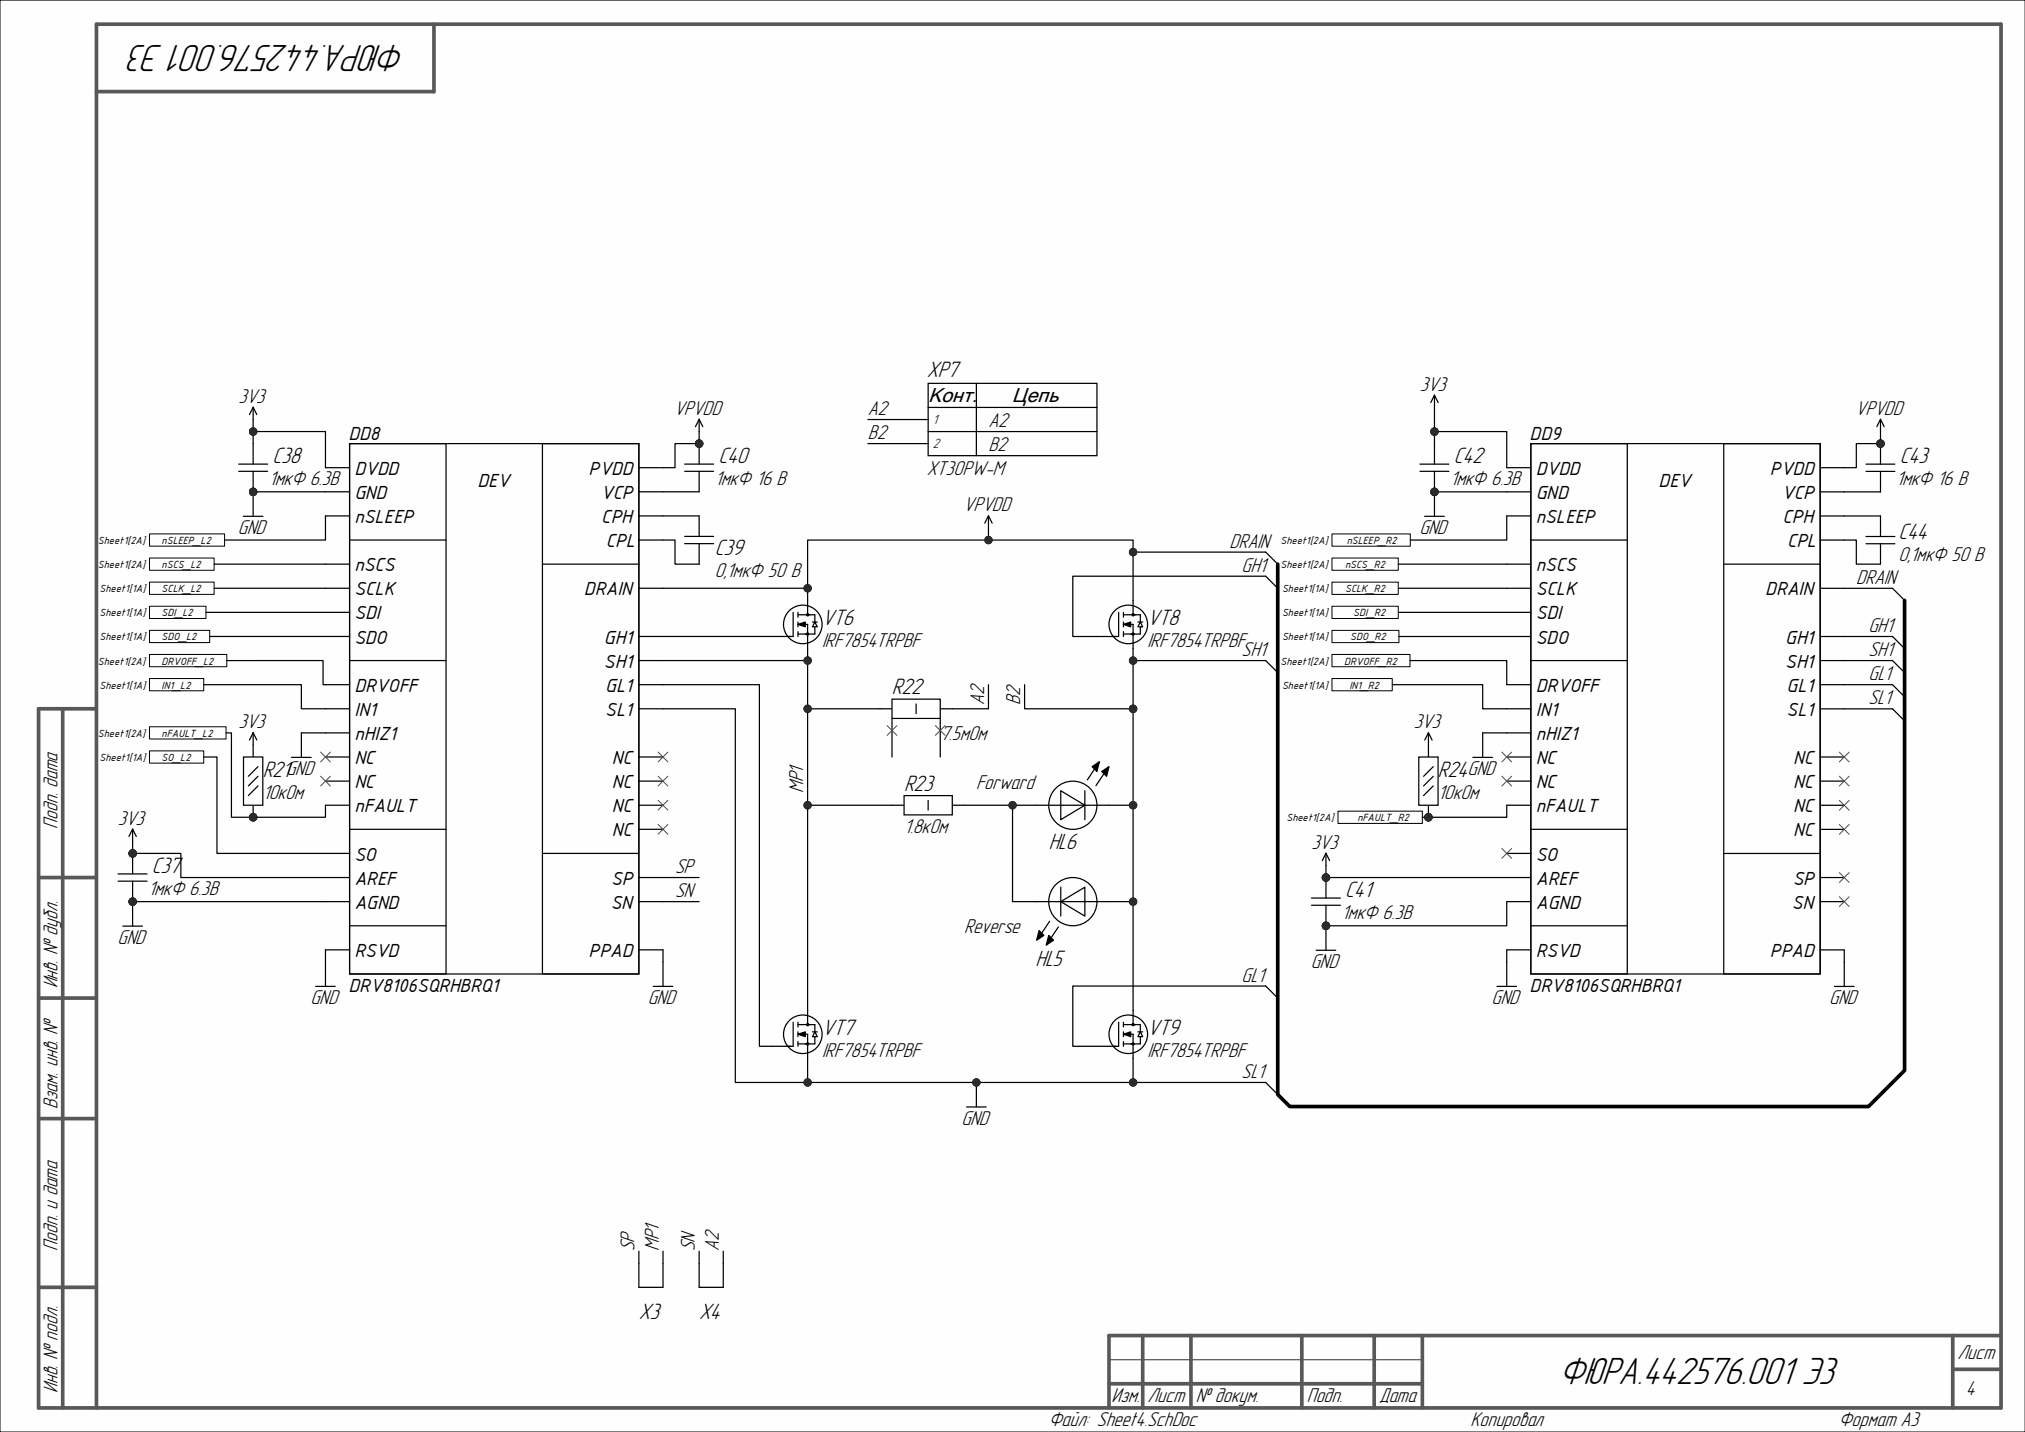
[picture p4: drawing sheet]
<svg xmlns="http://www.w3.org/2000/svg" width="420mm" height="297mm" viewBox="0 0 420 297" stroke-linecap="round" stroke-linejoin="round" font-family="sans-serif">
<path d="M0 0h420v297h-420z" fill-rule="evenodd" fill="#fefefe"/>
<path d="M0 0h420v297h-420z" fill="none" stroke="#000" stroke-width=".21"/>
<path d="M0 0h420v297h-420z" fill-rule="evenodd" fill="#fefefe"/>
<path d="M0 0h420v297h-420z" fill="none" stroke="#000" stroke-width=".21"/>
<g fill="none" stroke="#585858" stroke-width=".76">
<path d="M90 5v14h-70M13 147v145M20 147h-12v145h407v-287h-395v287M8 182h12M8 207h12M8 232h12M8 267h12M237 277v15M247 277v15M270 277v15M285 277v15M295 277v15"/>
<path d="M405 277v15M415 277h-185v15M230 287h65M405 284h10"/>
</g>
<path d="M230 282h65" fill="none" stroke="#585858" stroke-width=".25"/>
<path d="M164.5 127v5h-1M165.5 129.5l1.5-.5v1zM165.5 127v1M165.5 129v1M165.5 131v1M165.5 129.5h2v2h-2M165.5 127.5h2.5" fill="none" stroke="#000" stroke-width=".25"/>
<path d="M165.5 129.5l1.5-.5v1z" fill="#000"/>
<path d="M169 129l.5 1h-1z" fill="#fefefe"/>
<g fill="none" stroke="#000" stroke-width=".25">
<path d="M160 132h4M167.5 124.5v3h1.5v1.5M167.5 131.5v3M168.5 129h1M169 129l.5 1h-1zM169 130v1.5h-2M164.5 212v5h-1M165.5 214.5l1.5-.5v1zM165.5 214.5h2v2h-2M165.5 212v1M165.5 214v1M165.5 216v1"/>
<path d="M165.5 212.5h2.5"/>
<circle cx="166.5" cy="129.5" r="4"/>
</g>
<g fill="#000">
<path d="M165.5 214.5l1.5-.5v1z"/>
<circle cx="167.5" cy="127.5" r=".25"/>
<circle cx="167.5" cy="131.5" r=".25"/>
</g>
<g fill="none" stroke="#000" stroke-width=".21">
<circle cx="167.5" cy="127.5" r=".25"/>
<circle cx="167.5" cy="131.5" r=".25"/>
</g>
<path d="M169 214l.5 1h-1z" fill="#fefefe"/>
<g fill="none" stroke="#000" stroke-width=".25">
<path d="M232 127v5h-1M233 129.5l1.5-.5v1zM233 127v1M233 129v1M233 131v1M233 129.5h2v2h-2M233 127.5h2.5M160 217h4M167.5 209.5v3h1.5v1.5M167.5 216.5v3M168.5 214h1M169 214l.5 1h-1z"/>
<path d="M169 215v1.5h-2"/>
<circle cx="166.5" cy="214.5" r="4"/>
</g>
<g fill="#000">
<path d="M233 129.5l1.5-.5v1z"/>
<circle cx="167.5" cy="216.5" r=".25"/>
<circle cx="167.5" cy="212.5" r=".25"/>
</g>
<g fill="none" stroke="#000" stroke-width=".21">
<circle cx="167.5" cy="216.5" r=".25"/>
<circle cx="167.5" cy="212.5" r=".25"/>
</g>
<path d="M236.5 129l.5 1h-1z" fill="#fefefe"/>
<g fill="none" stroke="#000" stroke-width=".25">
<path d="M227.5 132h4M235 124.5v3h1.5v1.5M235 131.5v3M236 129h1M236.5 129l.5 1h-1zM236.5 130v1.5h-2M232 212v5h-1M233 214.5l1.5-.5v1zM233 214.5h2v2h-2M233 212v1M233 214v1M233 216v1"/>
<path d="M233 212.5h2.5"/>
<circle cx="234" cy="129.5" r="4"/>
</g>
<g fill="#000">
<path d="M233 214.5l1.5-.5v1z"/>
<circle cx="235" cy="131.5" r=".25"/>
<circle cx="235" cy="127.5" r=".25"/>
</g>
<g fill="none" stroke="#000" stroke-width=".21">
<circle cx="235" cy="131.5" r=".25"/>
<circle cx="235" cy="127.5" r=".25"/>
</g>
<path d="M236.5 214l.5 1h-1z" fill="#fefefe"/>
<g fill="none" stroke="#000" stroke-width=".25">
<path d="M192.5 79.5h35v15h-35zM202.5 79.5v15M182.5 87h10M182.5 92h10M192.5 84.5h35M192.5 89.5h35M185 167h2.5M197.5 167h2.5M227.5 217h4M235 209.5v3h1.5v1.5M235 216.5v3M236 214h1"/>
<path d="M236.5 214l.5 1h-1zM236.5 215v1.5h-2"/>
<circle cx="234" cy="214.5" r="4"/>
</g>
<g fill="#000">
<circle cx="235" cy="216.5" r=".25"/>
<circle cx="235" cy="212.5" r=".25"/>
</g>
<g fill="none" stroke="#000" stroke-width=".21">
<circle cx="235" cy="216.5" r=".25"/>
<circle cx="235" cy="212.5" r=".25"/>
</g>
<path d="M187.5 165h10v4h-10z" fill-rule="evenodd" fill="#fefefe"/>
<path d="M187.5 165h10v4h-10zM192.5 166v2M215 167h5M225 167h5" fill="none" stroke="#000" stroke-width=".25"/>
<path d="M220 164l5 3-5 3z" fill="#fefefe"/>
<g fill="none" stroke="#000" stroke-width=".25">
<path d="M226.5 159l1.5-1-.5 2zM228 158l-2.5 3.8M229.8 159.2l-2.5 3.8M220 164l5 3-5 3zM220 167h5M225 164v6M228.5 160l1.5-1-.5 2zM215 187h5M225 187h5"/>
<circle cx="222.5" cy="167" r="5"/>
</g>
<path d="M226.5 159l1.5-1-.5 2zM228.5 160l1.5-1-.5 2z" fill="#000"/>
<path d="M220 187l5-3v6z" fill="#fefefe"/>
<g fill="none" stroke="#000" stroke-width=".25">
<path d="M215.5 193l1 1-1.5 1zM217.5 194l1 1-1.5 1zM217.7 191.1l-2.5 3.7M219.5 192.3l-2.5 3.7M220 187l5-3v6zM220 187h5M220 184v6"/>
<circle cx="222.5" cy="187" r="5"/>
</g>
<path d="M215.5 193l1 1-1.5 1zM217.5 194l1 1-1.5 1z" fill="#000"/>
<path d="M72.5 92h60v110h-60z" fill-rule="evenodd" fill="#fefefe"/>
<g fill="none" stroke="#000" stroke-width=".25">
<path d="M67.5 97h5M72.5 92h60v110h-60zM72.5 92h20v110h-20zM112.5 92h20v110h-20zM132.5 97h5M67.5 102h5M67.5 117h5M67.5 107h5M72.5 112h20M112.5 117h20M132.5 102h5M132.5 107h5"/>
<path d="M132.5 112h5M67.5 122h5M67.5 127h5M67.5 132h5M72.5 137h20M132.5 122h5M132.5 132h5M132.5 137h5M67.5 147h5M67.5 152h5M67.5 157h5M67.5 142h5"/>
<path d="M132.5 147h5M132.5 157h5M132.5 142h5M182.5 147h2.5M195 147h2.5M67.5 162h5M67.5 167h5M67.5 177h5M72.5 172h20M112.5 177h20M132.5 162h5M132.5 167h5"/>
<path d="M132.5 172h5M67.5 197h5M67.5 182h5M67.5 187h5M72.5 192h20M132.5 197h5M132.5 182h5M132.5 187h5"/>
</g>
<path d="M185 145h10v4h-10z" fill-rule="evenodd" fill="#fefefe"/>
<path d="M185 145h10v4h-10zM185 149v2.5M190 146v2M195 149v2.5" fill="none" stroke="#000" stroke-width=".25"/>
<path d="M317.5 92h60v110h-60z" fill-rule="evenodd" fill="#fefefe"/>
<g fill="none" stroke="#000" stroke-width=".25">
<path d="M312.5 97h5M317.5 92h60v110h-60zM317.5 92h20v110h-20zM357.5 92h20v110h-20zM377.5 97h5M142 112.8h6M142 111.3h6M145 107v4.3M145 112.8v4.2M312.5 102h5M312.5 117h5M312.5 107h5"/>
<path d="M317.5 112h20M357.5 117h20M377.5 107h5M377.5 102h5M377.5 112h5M312.5 122h5M312.5 127h5M312.5 132h5M317.5 137h20M377.5 122h5M377.5 132h5M377.5 137h5"/>
<path d="M392.5 137l2.5 2.5M392.5 132l2.5 2.5M392.5 122l2.5 2.5M312.5 147h5M312.5 152h5M312.5 157h5M312.5 142h5M377.5 157h5M377.5 142h5M377.5 147h5M392.5 147l2.5 2.5M392.5 142l2.5 2.5"/>
<path d="M312.5 162h5M312.5 167h5M312.5 177h5M317.5 172h20M357.5 177h20M377.5 162h5M377.5 167h5M377.5 172h5M312.5 197h5M312.5 182h5M312.5 187h5M317.5 192h20"/>
<path d="M377.5 197h5M377.5 182h5M377.5 187h5M382.5 199.5v5.1M380.5 204.6h4"/>
</g>
<circle cx="145" cy="92" r=".76" fill="#262626"/>
<circle cx="145" cy="92" r=".76" fill="none" stroke="#262626" stroke-width=".21"/>
<path d="M142 97.8h6M142 96.3h6M145 92v4.3M145 97.8v4.2" fill="none" stroke="#000" stroke-width=".25"/>
<circle cx="145" cy="92" r=".76" fill="#262626"/>
<circle cx="145" cy="92" r=".76" fill="none" stroke="#262626" stroke-width=".21"/>
<path d="M145 87l-.8 1.5M145 87l.8 1.5M145 87v2.5M387 112.8h6M387 111.3h6M390 107v4.3M390 112.8v4.2" fill="none" stroke="#000" stroke-width=".25"/>
<circle cx="390" cy="92" r=".76" fill="#262626"/>
<circle cx="390" cy="92" r=".76" fill="none" stroke="#262626" stroke-width=".21"/>
<path d="M387 97.8h6M387 96.3h6M390 92v4.3M390 97.8v4.2" fill="none" stroke="#000" stroke-width=".25"/>
<circle cx="390" cy="92" r=".76" fill="#262626"/>
<circle cx="390" cy="92" r=".76" fill="none" stroke="#262626" stroke-width=".21"/>
<path d="M390 87l-.7 1.5M390 87l.8 1.5M390 87v2.5M50.5 107.1h4M52.5 102v5.1M137.5 199.5v5.1M135.5 204.6h4" fill="none" stroke="#000" stroke-width=".25"/>
<circle cx="52.5" cy="102" r=".76" fill="#262626"/>
<circle cx="52.5" cy="102" r=".76" fill="none" stroke="#262626" stroke-width=".21"/>
<circle cx="52.5" cy="102" r=".76" fill="#262626"/>
<circle cx="52.5" cy="102" r=".76" fill="none" stroke="#262626" stroke-width=".21"/>
<path d="M49.5 97.8h6M49.5 96.3h6M52.5 97.8v4.2" fill="none" stroke="#000" stroke-width=".25"/>
<circle cx="52.5" cy="102" r=".76" fill="#262626"/>
<circle cx="52.5" cy="102" r=".76" fill="none" stroke="#262626" stroke-width=".21"/>
<path d="M52.5 84.5l-.8 1.5M52.5 84.5l.8 1.5M52.5 84.5v2.5M52.5 92v4.3" fill="none" stroke="#000" stroke-width=".25"/>
<circle cx="297.5" cy="102" r=".76" fill="#262626"/>
<circle cx="297.5" cy="102" r=".76" fill="none" stroke="#262626" stroke-width=".21"/>
<path d="M294.5 97.8h6M294.5 96.3h6M297.5 97.8v4.2" fill="none" stroke="#000" stroke-width=".25"/>
<circle cx="297.5" cy="102" r=".76" fill="#262626"/>
<circle cx="297.5" cy="102" r=".76" fill="none" stroke="#262626" stroke-width=".21"/>
<path d="M297.5 82v2.5M297.5 92v4.3M297.5 82l-.8 1.5M297.5 82l.8 1.5" fill="none" stroke="#000" stroke-width=".25"/>
<circle cx="27.5" cy="187" r=".76" fill="#262626"/>
<circle cx="27.5" cy="187" r=".76" fill="none" stroke="#262626" stroke-width=".21"/>
<circle cx="27.5" cy="177" r=".76" fill="#262626"/>
<circle cx="27.5" cy="177" r=".76" fill="none" stroke="#262626" stroke-width=".21"/>
<path d="M24.5 182.8h6M24.5 181.3h6M27.5 182.8v4.2" fill="none" stroke="#000" stroke-width=".25"/>
<circle cx="27.5" cy="187" r=".76" fill="#262626"/>
<circle cx="27.5" cy="187" r=".76" fill="none" stroke="#262626" stroke-width=".21"/>
<path d="M27.5 177v4.3" fill="none" stroke="#000" stroke-width=".25"/>
<circle cx="27.5" cy="177" r=".76" fill="#262626"/>
<circle cx="27.5" cy="177" r=".76" fill="none" stroke="#262626" stroke-width=".21"/>
<path d="M25.5 192.1h4M27.5 187v5.1" fill="none" stroke="#000" stroke-width=".25"/>
<circle cx="27.5" cy="187" r=".76" fill="#262626"/>
<circle cx="27.5" cy="187" r=".76" fill="none" stroke="#262626" stroke-width=".21"/>
<path d="M27.5 172l-.8 1.5M27.5 172l.8 1.5M27.5 172v2.5" fill="none" stroke="#000" stroke-width=".25"/>
<circle cx="52.5" cy="169.5" r=".76" fill="#262626"/>
<circle cx="52.5" cy="169.5" r=".76" fill="none" stroke="#262626" stroke-width=".21"/>
<path d="M52.5 167v2.5" fill="none" stroke="#000" stroke-width=".25"/>
<circle cx="52.5" cy="169.5" r=".76" fill="#262626"/>
<circle cx="52.5" cy="169.5" r=".76" fill="none" stroke="#262626" stroke-width=".21"/>
<path d="M52.5 154.5v2.5" fill="none" stroke="#000" stroke-width=".25"/>
<path d="M50.5 157h4v10h-4z" fill-rule="evenodd" fill="#fefefe"/>
<path d="M262.5 114.5l2.5 2.5M262.5 119.5l2.5 2.5M262.5 137l2.5 2.5M50.5 157h4v10h-4zM52.5 152l-.8 1.5M52.5 152l.8 1.5M52.5 152v2.5M53.5 159l-2 2M53.5 163l-2 2M53.5 161l-2 2M262.5 204.5l2.5 2.5M262.5 224.5l2.5 2.5" fill="none" stroke="#000" stroke-width=".25"/>
<circle cx="275" cy="192" r=".76" fill="#262626"/>
<circle cx="275" cy="192" r=".76" fill="none" stroke="#262626" stroke-width=".21"/>
<circle cx="275" cy="182" r=".76" fill="#262626"/>
<circle cx="275" cy="182" r=".76" fill="none" stroke="#262626" stroke-width=".21"/>
<path d="M272 187.8h6M272 186.3h6M275 187.8v4.2" fill="none" stroke="#000" stroke-width=".25"/>
<circle cx="275" cy="192" r=".76" fill="#262626"/>
<circle cx="275" cy="192" r=".76" fill="none" stroke="#262626" stroke-width=".21"/>
<path d="M275 182v4.3" fill="none" stroke="#000" stroke-width=".25"/>
<circle cx="275" cy="182" r=".76" fill="#262626"/>
<circle cx="275" cy="182" r=".76" fill="none" stroke="#262626" stroke-width=".21"/>
<path d="M273 197.1h4M275 192v5.1" fill="none" stroke="#000" stroke-width=".25"/>
<circle cx="275" cy="192" r=".76" fill="#262626"/>
<circle cx="275" cy="192" r=".76" fill="none" stroke="#262626" stroke-width=".21"/>
<path d="M275 177l-.8 1.5M275 177l.8 1.5M275 177v2.5" fill="none" stroke="#000" stroke-width=".25"/>
<circle cx="296.3" cy="169.5" r=".76" fill="#262626"/>
<circle cx="296.3" cy="169.5" r=".76" fill="none" stroke="#262626" stroke-width=".21"/>
<path d="M296.3 167v2.5" fill="none" stroke="#000" stroke-width=".25"/>
<circle cx="296.3" cy="169.5" r=".76" fill="#262626"/>
<circle cx="296.3" cy="169.5" r=".76" fill="none" stroke="#262626" stroke-width=".21"/>
<path d="M296.3 154.5v2.5" fill="none" stroke="#000" stroke-width=".25"/>
<path d="M294.3 157h4v10h-4z" fill-rule="evenodd" fill="#fefefe"/>
<g fill="none" stroke="#000" stroke-width=".25">
<path d="M294.3 157h4v10h-4zM296.3 152l-.8 1.5M296.3 152l.7 1.5M296.3 152v2.5M297.3 159l-2 2M297.3 163l-2 2M297.3 161l-2 2M67.5 199.5v5.1M312.5 199.5v5.1M65.5 204.6h4M310.5 204.6h4M200.5 229.6h4"/>
<path d="M202.5 224.5v5.1"/>
</g>
<circle cx="202.5" cy="224.5" r=".76" fill="#262626"/>
<circle cx="202.5" cy="224.5" r=".76" fill="none" stroke="#262626" stroke-width=".21"/>
<path d="M60.5 157.1h4M62.5 152v5.1M305.5 157.1h4M307.5 152v5.1" fill="none" stroke="#000" stroke-width=".25"/>
<g fill="none" stroke="#4c4c4c" stroke-width=".21">
<path d="M136.5 156l2 2M138.5 156l-2 2M381.5 156l2 2M383.5 156l-2 2M136.5 171l2 2M136.5 166l2 2M136.5 161l2 2M138.5 171l-2 2M138.5 166l-2 2M138.5 161l-2 2M311.5 176l2 2M313.5 176l-2 2"/>
<path d="M381.5 171l2 2M381.5 166l2 2M381.5 161l2 2M383.5 171l-2 2M383.5 166l-2 2M383.5 161l-2 2"/>
</g>
<path d="M31 110.7h15.6v2.6h-15.6z" fill-rule="evenodd" fill="#fefefe"/>
<path d="M31 110.7h15.6v2.6h-15.6z" fill="none" stroke="#000" stroke-width=".21"/>
<path d="M31 115.7h13.4v2.6h-13.4z" fill-rule="evenodd" fill="#fefefe"/>
<path d="M31 115.7h13.4v2.6h-13.4z" fill="none" stroke="#000" stroke-width=".21"/>
<path d="M31 120.7h13.4v2.6h-13.4z" fill-rule="evenodd" fill="#fefefe"/>
<path d="M31 120.7h13.4v2.6h-13.4z" fill="none" stroke="#000" stroke-width=".21"/>
<path d="M31 125.7h11.7v2.6h-11.7z" fill-rule="evenodd" fill="#fefefe"/>
<path d="M31 125.7h11.7v2.6h-11.7z" fill="none" stroke="#000" stroke-width=".21"/>
<path d="M31 130.7h12.5v2.6h-12.5z" fill-rule="evenodd" fill="#fefefe"/>
<path d="M31 130.7h12.5v2.6h-12.5z" fill="none" stroke="#000" stroke-width=".21"/>
<path d="M31 135.7h16v2.6h-16z" fill-rule="evenodd" fill="#fefefe"/>
<path d="M31 135.7h16v2.6h-16z" fill="none" stroke="#000" stroke-width=".21"/>
<path d="M31 140.7h11.3v2.6h-11.3z" fill-rule="evenodd" fill="#fefefe"/>
<path d="M31 140.7h11.3v2.6h-11.3z" fill="none" stroke="#000" stroke-width=".21"/>
<path d="M31 150.7h15.9v2.6h-15.9z" fill-rule="evenodd" fill="#fefefe"/>
<path d="M31 150.7h15.9v2.6h-15.9z" fill="none" stroke="#000" stroke-width=".21"/>
<path d="M31 155.7h11.3v2.6h-11.3z" fill-rule="evenodd" fill="#fefefe"/>
<path d="M31 155.7h11.3v2.6h-11.3z" fill="none" stroke="#000" stroke-width=".21"/>
<path d="M276.3 110.7h16.2v2.6h-16.2z" fill-rule="evenodd" fill="#fefefe"/>
<path d="M276.3 110.7h16.2v2.6h-16.2z" fill="none" stroke="#000" stroke-width=".21"/>
<path d="M276.3 115.7h13.7v2.6h-13.7z" fill-rule="evenodd" fill="#fefefe"/>
<path d="M276.3 115.7h13.7v2.6h-13.7z" fill="none" stroke="#000" stroke-width=".21"/>
<path d="M276.3 120.7h13.7v2.6h-13.7z" fill-rule="evenodd" fill="#fefefe"/>
<path d="M276.3 120.7h13.7v2.6h-13.7z" fill="none" stroke="#000" stroke-width=".21"/>
<path d="M276.3 125.7h13.7v2.6h-13.7z" fill-rule="evenodd" fill="#fefefe"/>
<path d="M276.3 125.7h13.7v2.6h-13.7z" fill="none" stroke="#000" stroke-width=".21"/>
<path d="M276.3 130.7h13.8v2.6h-13.8z" fill-rule="evenodd" fill="#fefefe"/>
<path d="M276.3 130.7h13.8v2.6h-13.8z" fill="none" stroke="#000" stroke-width=".21"/>
<path d="M276.3 135.7h16.1v2.6h-16.1z" fill-rule="evenodd" fill="#fefefe"/>
<path d="M276.3 135.7h16.1v2.6h-16.1z" fill="none" stroke="#000" stroke-width=".21"/>
<path d="M277.5 168.2h17.5v2.6h-17.5z" fill-rule="evenodd" fill="#fefefe"/>
<path d="M277.5 168.2h17.5v2.6h-17.5z" fill="none" stroke="#000" stroke-width=".21"/>
<path d="M205 107l-.8 1.5M205 107l.8 1.5M205 107v2.5M132.5 262v5h5v-5M145 262v5h5v-5" fill="none" stroke="#000" stroke-width=".25"/>
<path d="M66.5 156l2 2M68.5 156l-2 2M311.5 156l2 2M313.5 156l-2 2M66.5 161l2 2M68.5 161l-2 2M311.5 161l2 2M313.5 161l-2 2M381.5 186l2 2M381.5 181l2 2M383.5 186l-2 2M383.5 181l-2 2" fill="none" stroke="#4c4c4c" stroke-width=".21"/>
<path d="M276.3 140.7h12.5v2.6h-12.5z" fill-rule="evenodd" fill="#fefefe"/>
<path d="M276.3 140.7h12.5v2.6h-12.5z" fill="none" stroke="#000" stroke-width=".21"/>
<path d="M212.5 142v5h22.5" fill="none" stroke="#000" stroke-width=".25"/>
<circle cx="235" cy="147" r=".76" fill="#262626"/>
<circle cx="235" cy="147" r=".76" fill="none" stroke="#262626" stroke-width=".21"/>
<path d="M167.5 147h15" fill="none" stroke="#000" stroke-width=".25"/>
<circle cx="167.5" cy="147" r=".76" fill="#262626"/>
<circle cx="167.5" cy="147" r=".76" fill="none" stroke="#262626" stroke-width=".21"/>
<path d="M137.5 132h22.5M137.5 137h30M185 151.5v5.5M195 151.5v5.5M205 142v5h-7.5M137.5 182h7.5M137.5 187h7.5" fill="none" stroke="#000" stroke-width=".25"/>
<circle cx="167.5" cy="137" r=".76" fill="#262626"/>
<circle cx="167.5" cy="137" r=".76" fill="none" stroke="#262626" stroke-width=".21"/>
<path d="M137.5 142h20v75h2.5M137.5 147h15v77.5h15v-5" fill="none" stroke="#000" stroke-width=".25"/>
<circle cx="167.5" cy="224.5" r=".76" fill="#262626"/>
<circle cx="167.5" cy="224.5" r=".76" fill="none" stroke="#262626" stroke-width=".21"/>
<path d="M235 219.5v5h-67.5" fill="none" stroke="#000" stroke-width=".25"/>
<circle cx="167.5" cy="224.5" r=".76" fill="#262626"/>
<circle cx="167.5" cy="224.5" r=".76" fill="none" stroke="#262626" stroke-width=".21"/>
<circle cx="202.5" cy="224.5" r=".76" fill="#262626"/>
<circle cx="202.5" cy="224.5" r=".76" fill="none" stroke="#262626" stroke-width=".21"/>
<circle cx="235" cy="224.5" r=".76" fill="#262626"/>
<circle cx="235" cy="224.5" r=".76" fill="none" stroke="#262626" stroke-width=".21"/>
<path d="M235 114.5h27.5M262.5 119.5h-40v12.5h5M382.5 122h10M382.5 137h10M382.5 132h10M382.5 147h10M382.5 142h10M382.5 197v2.5" fill="none" stroke="#000" stroke-width=".25"/>
<circle cx="235" cy="114.5" r=".76" fill="#262626"/>
<circle cx="235" cy="114.5" r=".76" fill="none" stroke="#262626" stroke-width=".21"/>
<path d="M235 224.5h27.5" fill="none" stroke="#000" stroke-width=".25"/>
<circle cx="235" cy="224.5" r=".76" fill="#262626"/>
<circle cx="235" cy="224.5" r=".76" fill="none" stroke="#262626" stroke-width=".21"/>
<path d="M235 137h27.5M262.5 204.5h-40v12.5h5" fill="none" stroke="#000" stroke-width=".25"/>
<circle cx="235" cy="137" r=".76" fill="#262626"/>
<circle cx="235" cy="137" r=".76" fill="none" stroke="#262626" stroke-width=".21"/>
<path d="M145 92h-5v5h-2.5M137.5 112h2.5v5h5M137.5 107h7.5M137.5 102h7.5" fill="none" stroke="#000" stroke-width=".25"/>
<circle cx="145" cy="92" r=".76" fill="#262626"/>
<circle cx="145" cy="92" r=".76" fill="none" stroke="#262626" stroke-width=".21"/>
<path d="M145 89.5v2.5" fill="none" stroke="#000" stroke-width=".25"/>
<circle cx="145" cy="92" r=".76" fill="#262626"/>
<circle cx="145" cy="92" r=".76" fill="none" stroke="#262626" stroke-width=".21"/>
<path d="M390 92h-5v5h-2.5M382.5 112h2.5v5h5M382.5 107h7.5M382.5 102h7.5" fill="none" stroke="#000" stroke-width=".25"/>
<circle cx="390" cy="92" r=".76" fill="#262626"/>
<circle cx="390" cy="92" r=".76" fill="none" stroke="#262626" stroke-width=".21"/>
<path d="M390 89.5v2.5" fill="none" stroke="#000" stroke-width=".25"/>
<circle cx="390" cy="92" r=".76" fill="#262626"/>
<circle cx="390" cy="92" r=".76" fill="none" stroke="#262626" stroke-width=".21"/>
<path d="M52.5 102h15M137.5 197v2.5" fill="none" stroke="#000" stroke-width=".25"/>
<circle cx="52.5" cy="102" r=".76" fill="#262626"/>
<circle cx="52.5" cy="102" r=".76" fill="none" stroke="#262626" stroke-width=".21"/>
<path d="M52.5 89.5h15v7.5" fill="none" stroke="#000" stroke-width=".25"/>
<circle cx="52.5" cy="89.5" r=".76" fill="#262626"/>
<circle cx="52.5" cy="89.5" r=".76" fill="none" stroke="#262626" stroke-width=".21"/>
<path d="M52.5 89.5v2.5" fill="none" stroke="#000" stroke-width=".25"/>
<circle cx="52.5" cy="89.5" r=".76" fill="#262626"/>
<circle cx="52.5" cy="89.5" r=".76" fill="none" stroke="#262626" stroke-width=".21"/>
<path d="M52.5 87v2.5" fill="none" stroke="#000" stroke-width=".25"/>
<circle cx="52.5" cy="89.5" r=".76" fill="#262626"/>
<circle cx="52.5" cy="89.5" r=".76" fill="none" stroke="#262626" stroke-width=".21"/>
<path d="M297.5 89.5h15v7.5" fill="none" stroke="#000" stroke-width=".25"/>
<circle cx="297.5" cy="89.5" r=".76" fill="#262626"/>
<circle cx="297.5" cy="89.5" r=".76" fill="none" stroke="#262626" stroke-width=".21"/>
<path d="M297.5 89.5v2.5" fill="none" stroke="#000" stroke-width=".25"/>
<circle cx="297.5" cy="89.5" r=".76" fill="#262626"/>
<circle cx="297.5" cy="89.5" r=".76" fill="none" stroke="#262626" stroke-width=".21"/>
<path d="M297.5 84.5v5" fill="none" stroke="#000" stroke-width=".25"/>
<circle cx="297.5" cy="89.5" r=".76" fill="#262626"/>
<circle cx="297.5" cy="89.5" r=".76" fill="none" stroke="#262626" stroke-width=".21"/>
<path d="M27.5 174.5v2.5" fill="none" stroke="#000" stroke-width=".25"/>
<circle cx="27.5" cy="177" r=".76" fill="#262626"/>
<circle cx="27.5" cy="177" r=".76" fill="none" stroke="#262626" stroke-width=".21"/>
<path d="M235 147v62.5" fill="none" stroke="#000" stroke-width=".25"/>
<circle cx="235" cy="187" r=".76" fill="#262626"/>
<circle cx="235" cy="187" r=".76" fill="none" stroke="#262626" stroke-width=".21"/>
<circle cx="235" cy="167" r=".76" fill="#262626"/>
<circle cx="235" cy="167" r=".76" fill="none" stroke="#262626" stroke-width=".21"/>
<circle cx="235" cy="147" r=".76" fill="#262626"/>
<circle cx="235" cy="147" r=".76" fill="none" stroke="#262626" stroke-width=".21"/>
<path d="M67.5 167v2.5h-15" fill="none" stroke="#000" stroke-width=".25"/>
<circle cx="52.5" cy="169.5" r=".76" fill="#262626"/>
<circle cx="52.5" cy="169.5" r=".76" fill="none" stroke="#262626" stroke-width=".21"/>
<path d="M27.5 187h40" fill="none" stroke="#000" stroke-width=".25"/>
<circle cx="27.5" cy="187" r=".76" fill="#262626"/>
<circle cx="27.5" cy="187" r=".76" fill="none" stroke="#262626" stroke-width=".21"/>
<path d="M27.5 177h10v5h30" fill="none" stroke="#000" stroke-width=".25"/>
<circle cx="27.5" cy="177" r=".76" fill="#262626"/>
<circle cx="27.5" cy="177" r=".76" fill="none" stroke="#262626" stroke-width=".21"/>
<path d="M44.4 117h23.1M67.5 107v5h-20.9M42.7 127h24.8M43.5 132h24M44.4 122h23.1M42.3 142h20.2v5h5M46.9 152h1.1v17.5h4.5" fill="none" stroke="#000" stroke-width=".25"/>
<circle cx="52.5" cy="169.5" r=".76" fill="#262626"/>
<circle cx="52.5" cy="169.5" r=".76" fill="none" stroke="#262626" stroke-width=".21"/>
<path d="M275 179.5v2.5" fill="none" stroke="#000" stroke-width=".25"/>
<circle cx="275" cy="182" r=".76" fill="#262626"/>
<circle cx="275" cy="182" r=".76" fill="none" stroke="#262626" stroke-width=".21"/>
<path d="M312.5 187v5h-37.5" fill="none" stroke="#000" stroke-width=".25"/>
<circle cx="275" cy="192" r=".76" fill="#262626"/>
<circle cx="275" cy="192" r=".76" fill="none" stroke="#262626" stroke-width=".21"/>
<path d="M235 134.5v12.5" fill="none" stroke="#000" stroke-width=".25"/>
<circle cx="235" cy="147" r=".76" fill="#262626"/>
<circle cx="235" cy="147" r=".76" fill="none" stroke="#262626" stroke-width=".21"/>
<circle cx="235" cy="137" r=".76" fill="#262626"/>
<circle cx="235" cy="137" r=".76" fill="none" stroke="#262626" stroke-width=".21"/>
<path d="M62.5 152h5M307.5 152h5M312.5 167v2.5h-16.2M67.5 197v2.5M312.5 197v2.5" fill="none" stroke="#000" stroke-width=".25"/>
<circle cx="296.3" cy="169.5" r=".76" fill="#262626"/>
<circle cx="296.3" cy="169.5" r=".76" fill="none" stroke="#262626" stroke-width=".21"/>
<path d="M275 182h37.5" fill="none" stroke="#000" stroke-width=".25"/>
<circle cx="275" cy="182" r=".76" fill="#262626"/>
<circle cx="275" cy="182" r=".76" fill="none" stroke="#262626" stroke-width=".21"/>
<path d="M180 87h2.5M180 92h2.5M47 137h20v5h.5M137.5 122h30M292.4 137h20.1v5M42.3 157h2.7v20h22.5M288.8 142h18.7v5h5M132.5 259.5v2.5M137.5 259.5v2.5M145 259.5v2.5M150 259.5v2.5" fill="none" stroke="#000" stroke-width=".25"/>
<circle cx="167.5" cy="122" r=".76" fill="#262626"/>
<circle cx="167.5" cy="122" r=".76" fill="none" stroke="#262626" stroke-width=".21"/>
<path d="M167.5 124.5v-12.5h67.5v12.5" fill="none" stroke="#000" stroke-width=".25"/>
<circle cx="167.5" cy="122" r=".76" fill="#262626"/>
<circle cx="167.5" cy="122" r=".76" fill="none" stroke="#262626" stroke-width=".21"/>
<circle cx="205" cy="112" r=".76" fill="#262626"/>
<circle cx="205" cy="112" r=".76" fill="none" stroke="#262626" stroke-width=".21"/>
<circle cx="235" cy="114.5" r=".76" fill="#262626"/>
<circle cx="235" cy="114.5" r=".76" fill="none" stroke="#262626" stroke-width=".21"/>
<path d="M205 109.5v2.5" fill="none" stroke="#000" stroke-width=".25"/>
<circle cx="205" cy="112" r=".76" fill="#262626"/>
<circle cx="205" cy="112" r=".76" fill="none" stroke="#262626" stroke-width=".21"/>
<path d="M167.5 167h17.5" fill="none" stroke="#000" stroke-width=".25"/>
<circle cx="167.5" cy="167" r=".76" fill="#262626"/>
<circle cx="167.5" cy="167" r=".76" fill="none" stroke="#262626" stroke-width=".21"/>
<path d="M167.5 134.5v75" fill="none" stroke="#000" stroke-width=".25"/>
<circle cx="167.5" cy="137" r=".76" fill="#262626"/>
<circle cx="167.5" cy="137" r=".76" fill="none" stroke="#262626" stroke-width=".21"/>
<circle cx="167.5" cy="147" r=".76" fill="#262626"/>
<circle cx="167.5" cy="147" r=".76" fill="none" stroke="#262626" stroke-width=".21"/>
<circle cx="167.5" cy="167" r=".76" fill="#262626"/>
<circle cx="167.5" cy="167" r=".76" fill="none" stroke="#262626" stroke-width=".21"/>
<path d="M200 167h15" fill="none" stroke="#000" stroke-width=".25"/>
<circle cx="210" cy="167" r=".76" fill="#262626"/>
<circle cx="210" cy="167" r=".76" fill="none" stroke="#262626" stroke-width=".21"/>
<path d="M230 167h5" fill="none" stroke="#000" stroke-width=".25"/>
<circle cx="235" cy="167" r=".76" fill="#262626"/>
<circle cx="235" cy="167" r=".76" fill="none" stroke="#262626" stroke-width=".21"/>
<path d="M210 167v20h5" fill="none" stroke="#000" stroke-width=".25"/>
<circle cx="210" cy="167" r=".76" fill="#262626"/>
<circle cx="210" cy="167" r=".76" fill="none" stroke="#262626" stroke-width=".21"/>
<path d="M230 187h5" fill="none" stroke="#000" stroke-width=".25"/>
<circle cx="235" cy="187" r=".76" fill="#262626"/>
<circle cx="235" cy="187" r=".76" fill="none" stroke="#262626" stroke-width=".21"/>
<path d="M295 169.5h1.3" fill="none" stroke="#000" stroke-width=".25"/>
<circle cx="296.3" cy="169.5" r=".76" fill="#262626"/>
<circle cx="296.3" cy="169.5" r=".76" fill="none" stroke="#262626" stroke-width=".21"/>
<path d="M265 117v110l2.5 2.5h120l7.5-7.5v-97.5" fill="none" stroke="#000" stroke-width=".76"/>
<path d="M297.5 102h15" fill="none" stroke="#000" stroke-width=".25"/>
<circle cx="297.5" cy="102" r=".76" fill="#262626"/>
<circle cx="297.5" cy="102" r=".76" fill="none" stroke="#262626" stroke-width=".21"/>
<path d="M290 117h22.5M295.5 107.1h4M297.5 102v5.1M312.5 107v5h-20M290 127h22.5M290 122h22.5M290.1 132h22.4" fill="none" stroke="#000" stroke-width=".25"/>
<circle cx="297.5" cy="102" r=".76" fill="#262626"/>
<circle cx="297.5" cy="102" r=".76" fill="none" stroke="#262626" stroke-width=".21"/>
<path d="M184 150.5l2 2M186 150.5l-2 2M194 150.5l2 2M196 150.5l-2 2" fill="none" stroke="#4c4c4c" stroke-width=".21"/>
<g font-size="8.3">
<text x="84.2" y="9.4" transform="rotate(-180 84.2 9.4)">ФЮРА.442576.001 Э3</text>
<text x="323.3" y="287.1">ФЮРА.442576.001 Э3</text>
</g>
<g font-size="4.9">
<text x="192.2" y="78.2">XP7</text>
<text x="56.5" y="96">C38</text>
<text x="149" y="96">C40</text>
<text x="301.5" y="96">C42</text>
<text x="394" y="96">C43</text>
<text x="393.7" y="111.8">C44</text>
<text x="148.3" y="115.1">C39</text>
<text x="170.5" y="129.6">VT6</text>
<text x="238" y="129.6">VT8</text>
<text x="185" y="144">R22</text>
<text x="54.5" y="161.1">R21GND</text>
<text x="298.2" y="161.1">R24GND</text>
<text x="187.5" y="164">R23</text>
<text x="217.5" y="176.1">HL6</text>
<text x="31.5" y="181">C37</text>
<text x="279" y="186">C41</text>
<text x="214.8" y="200.3">HL5</text>
<text x="170.5" y="214.6">VT7</text>
<text x="238" y="214.6">VT9</text>
<text x="132.5" y="273.5">X3</text>
<text x="145" y="273.5">X4</text>
</g>
<g font-size="4.4">
<text x="49.5" y="83.6">3V3</text>
<text x="294.5" y="81.1">3V3</text>
<text x="139.8" y="86.1">VPVDD</text>
<text x="180" y="86.1">A2</text>
<text x="205" y="88.6">A2</text>
<text x="384.9" y="86.1">VPVDD</text>
<text x="180" y="91.1">B2</text>
<text x="205" y="93.6">B2</text>
<text x="55.8" y="100.6">1мкФ 6.3В</text>
<text x="148.3" y="100.6">1мкФ 16 В</text>
<text x="192.2" y="98.4">XT30PW-M</text>
<text x="300.7" y="100.6">1мкФ 6.3В</text>
<text x="393.2" y="100.6">1мкФ 16 В</text>
<text x="199.9" y="106">VPVDD</text>
<text x="49.4" y="110.7">GND</text>
<text x="255" y="113.6">DRAIN</text>
<text x="294.4" y="110.7">GND</text>
<text x="148.3" y="119.8">0,1мкФ 50 В</text>
<text x="257.5" y="118.6">GH1</text>
<text x="393.7" y="116.3">0,1мкФ 50 В</text>
<text x="385" y="121.1">DRAIN</text>
<text x="387.5" y="131.1">GH1</text>
<text x="170.5" y="134.2">IRF7854TRPBF</text>
<text x="238" y="134.2">IRF7854TRPBF</text>
<text x="257.5" y="136.1">SH1</text>
<text x="387.5" y="136.1">SH1</text>
<text x="387.5" y="141.1">GL1</text>
<text x="204.1" y="146.3" transform="rotate(-90 204.1 146.3)">A2</text>
<text x="211.6" y="146.3" transform="rotate(-90 211.6 146.3)">B2</text>
<text x="387.5" y="146.1">SL1</text>
<text x="49.5" y="151">3V3</text>
<text x="195" y="153.6">7.5мОм</text>
<text x="293.2" y="151">3V3</text>
<text x="54.5" y="165.7">10кОм</text>
<text x="166.6" y="164.5" transform="rotate(-90 166.6 164.5)">MP1</text>
<text x="202.5" y="163.6">Forward</text>
<text x="298.2" y="165.7">10кОм</text>
<text x="11.9" y="172" transform="rotate(-90 11.9 172)">Подп. дата</text>
<text x="24.5" y="171.1">3V3</text>
<text x="187.5" y="172.7">1.8кОм</text>
<text x="272" y="176.1">3V3</text>
<text x="30.7" y="185.6">1мкФ 6.3В</text>
<text x="140" y="181.1">SP</text>
<text x="140" y="186.1">SN</text>
<text x="278.3" y="190.6">1мкФ 6.3В</text>
<text x="24.4" y="195.7">GND</text>
<text x="200" y="193.6">Reverse</text>
<text x="257.5" y="203.6">GL1</text>
<text x="271.9" y="200.7">GND</text>
<text x="11.9" y="205" transform="rotate(-90 11.9 205)">Инв. № дубл.</text>
<text x="64.4" y="208.2">GND</text>
<text x="134.4" y="208.2">GND</text>
<text x="309.4" y="208.2">GND</text>
<text x="379.4" y="208.2">GND</text>
<text x="170.5" y="219.2">IRF7854TRPBF</text>
<text x="238" y="219.2">IRF7854TRPBF</text>
<text x="257.5" y="223.6">SL1</text>
<text x="11.9" y="230" transform="rotate(-90 11.9 230)">Взам. инв. №</text>
<text x="199.4" y="233.3">GND</text>
<text x="11.9" y="259.5" transform="rotate(-90 11.9 259.5)">Подп. и дата</text>
<text x="131.6" y="259.5" transform="rotate(-90 131.6 259.5)">SP</text>
<text x="136.6" y="259.5" transform="rotate(-90 136.6 259.5)">MP1</text>
<text x="144.1" y="259.5" transform="rotate(-90 144.1 259.5)">SN</text>
<text x="149.1" y="259.5" transform="rotate(-90 149.1 259.5)">A2</text>
<text x="406" y="281.9">Лист</text>
<text x="11.9" y="289" transform="rotate(-90 11.9 289)">Инв. № подл.</text>
<text x="230.5" y="290.9">Изм.</text>
<text x="238" y="290.9">Лист № докум.</text>
<text x="271" y="290.9">Подп.</text>
<text x="286" y="290.9">Дата</text>
<text x="407.7" y="289.4">4</text>
<text x="217.5" y="295.9">Файл: Sheet4.SchDoc</text>
<text x="305" y="295.9">Копировал</text>
<text x="381.4" y="295.9">Формат А3</text>
</g>
<g font-size="4.3">
<text x="192.5" y="83.4">Конт.</text>
<text x="209.9" y="83.4">Цепь</text>
</g>
<g font-size="3.8">
<text x="72.3" y="91.2">DD8</text>
<text x="317.2" y="91.2">DD9</text>
<text x="73.5" y="98.5">DVDD</text>
<text x="99" y="101">DEV</text>
<text x="122" y="98.5">PVDD</text>
<text x="318.5" y="98.5">DVDD</text>
<text x="344" y="101">DEV</text>
<text x="367.1" y="98.5">PVDD</text>
<text x="73.5" y="103.5">GND</text>
<text x="124.6" y="103.5">VCP</text>
<text x="318.5" y="103.5">GND</text>
<text x="369.6" y="103.5">VCP</text>
<text x="73.5" y="108.5">nSLEEP</text>
<text x="124.7" y="108.5">CPH</text>
<text x="125.6" y="113.5">CPL</text>
<text x="318.5" y="108.5">nSLEEP</text>
<text x="369.7" y="108.5">CPH</text>
<text x="370.6" y="113.5">CPL</text>
<text x="73.5" y="118.5">nSCS</text>
<text x="318.5" y="118.5">nSCS</text>
<text x="73.5" y="123.5">SCLK</text>
<text x="121.1" y="123.5">DRAIN</text>
<text x="318.5" y="123.5">SCLK</text>
<text x="366.1" y="123.5">DRAIN</text>
<text x="73.5" y="128.5">SDI</text>
<text x="318.5" y="128.5">SDI</text>
<text x="73.5" y="133.5">SDO</text>
<text x="125.3" y="133.5">GH1</text>
<text x="318.5" y="133.5">SDO</text>
<text x="370.2" y="133.5">GH1</text>
<text x="73.5" y="143.5">DRVOFF</text>
<text x="125.3" y="138.5">SH1</text>
<text x="125.5" y="143.5">GL1</text>
<text x="318.5" y="143.5">DRVOFF</text>
<text x="370.2" y="138.5">SH1</text>
<text x="370.5" y="143.5">GL1</text>
<text x="73.5" y="148.5">IN1</text>
<text x="125.5" y="148.5">SL1</text>
<text x="318.5" y="148.5">IN1</text>
<text x="370.5" y="148.5">SL1</text>
<text x="73.5" y="153.5">nHIZ1</text>
<text x="318.5" y="153.5">nHIZ1</text>
<text x="73.5" y="158.5">NC</text>
<text x="126.9" y="158.5">NC</text>
<text x="318.5" y="158.5">NC</text>
<text x="371.9" y="158.5">NC</text>
<text x="73.5" y="163.5">NC</text>
<text x="126.9" y="163.5">NC</text>
<text x="318.5" y="163.5">NC</text>
<text x="371.9" y="163.5">NC</text>
<text x="73.5" y="168.5">nFAULT</text>
<text x="126.9" y="173.5">NC</text>
<text x="126.9" y="168.5">NC</text>
<text x="318.5" y="168.5">nFAULT</text>
<text x="371.9" y="173.5">NC</text>
<text x="371.9" y="168.5">NC</text>
<text x="73.5" y="178.5">SO</text>
<text x="318.5" y="178.5">SO</text>
<text x="73.5" y="183.5">AREF</text>
<text x="126.8" y="183.5">SP</text>
<text x="318.5" y="183.5">AREF</text>
<text x="371.8" y="183.5">SP</text>
<text x="73.5" y="188.5">AGND</text>
<text x="126.7" y="188.5">SN</text>
<text x="318.5" y="188.5">AGND</text>
<text x="371.6" y="188.5">SN</text>
<text x="73.5" y="198.5">RSVD</text>
<text x="122" y="198.5">PPAD</text>
<text x="318.5" y="198.5">RSVD</text>
<text x="367.1" y="198.5">PPAD</text>
<text x="72.3" y="205.8">DRV8106SQRHBRQ1</text>
<text x="317.2" y="205.8">DRV8106SQRHBRQ1</text>
</g>
<g font-size="3">
<text x="193.5" y="87.9">1</text>
<text x="193.5" y="92.9">2</text>
</g>
<g font-size="2.1">
<text x="20.3" y="112.8">Sheet1[2A]</text>
<text x="33.5" y="112.8">nSLEEP_L2</text>
<text x="265.6" y="112.8">Sheet1[2A]</text>
<text x="279.3" y="112.8">nSLEEP_R2</text>
<text x="20.3" y="117.8">Sheet1[2A]</text>
<text x="33.5" y="117.8">nSCS_L2</text>
<text x="265.6" y="117.8">Sheet1[2A]</text>
<text x="279" y="117.8">nSCS_R2</text>
<text x="20.7" y="122.8">Sheet1[1A]</text>
<text x="33.5" y="122.8">SCLK_L2</text>
<text x="265.9" y="122.8">Sheet1[1A]</text>
<text x="279" y="122.8">SCLK_R2</text>
<text x="20.7" y="127.8">Sheet1[1A]</text>
<text x="33.5" y="127.8">SDI_L2</text>
<text x="265.9" y="127.8">Sheet1[1A]</text>
<text x="280.7" y="127.8">SDI_R2</text>
<text x="20.3" y="137.8">Sheet1[2A]</text>
<text x="20.7" y="132.8">Sheet1[1A]</text>
<text x="33.5" y="132.8">SDO_L2</text>
<text x="33.5" y="137.8">DRVOFF_L2</text>
<text x="265.6" y="137.8">Sheet1[2A]</text>
<text x="265.9" y="132.8">Sheet1[1A]</text>
<text x="278.8" y="137.8">DRVOFF_R2</text>
<text x="280" y="132.8">SDO_R2</text>
<text x="20.7" y="142.8">Sheet1[1A]</text>
<text x="33.5" y="142.8">IN1_L2</text>
<text x="265.9" y="142.8">Sheet1[1A]</text>
<text x="279.9" y="142.8">IN1_R2</text>
<text x="20.3" y="152.8">Sheet1[2A]</text>
<text x="33.5" y="152.8">nFAULT_L2</text>
<text x="20.7" y="157.8">Sheet1[1A]</text>
<text x="33.5" y="157.8">SO_L2</text>
<text x="266.8" y="170.3">Sheet1[2A]</text>
<text x="281.5" y="170.3">nFAULT_R2</text>
</g>
<text font-size=".5" fill="#585858" x="12.5" y="292.1">ALTIUM GOSTBOM2.0 KEV</text>
</svg>
